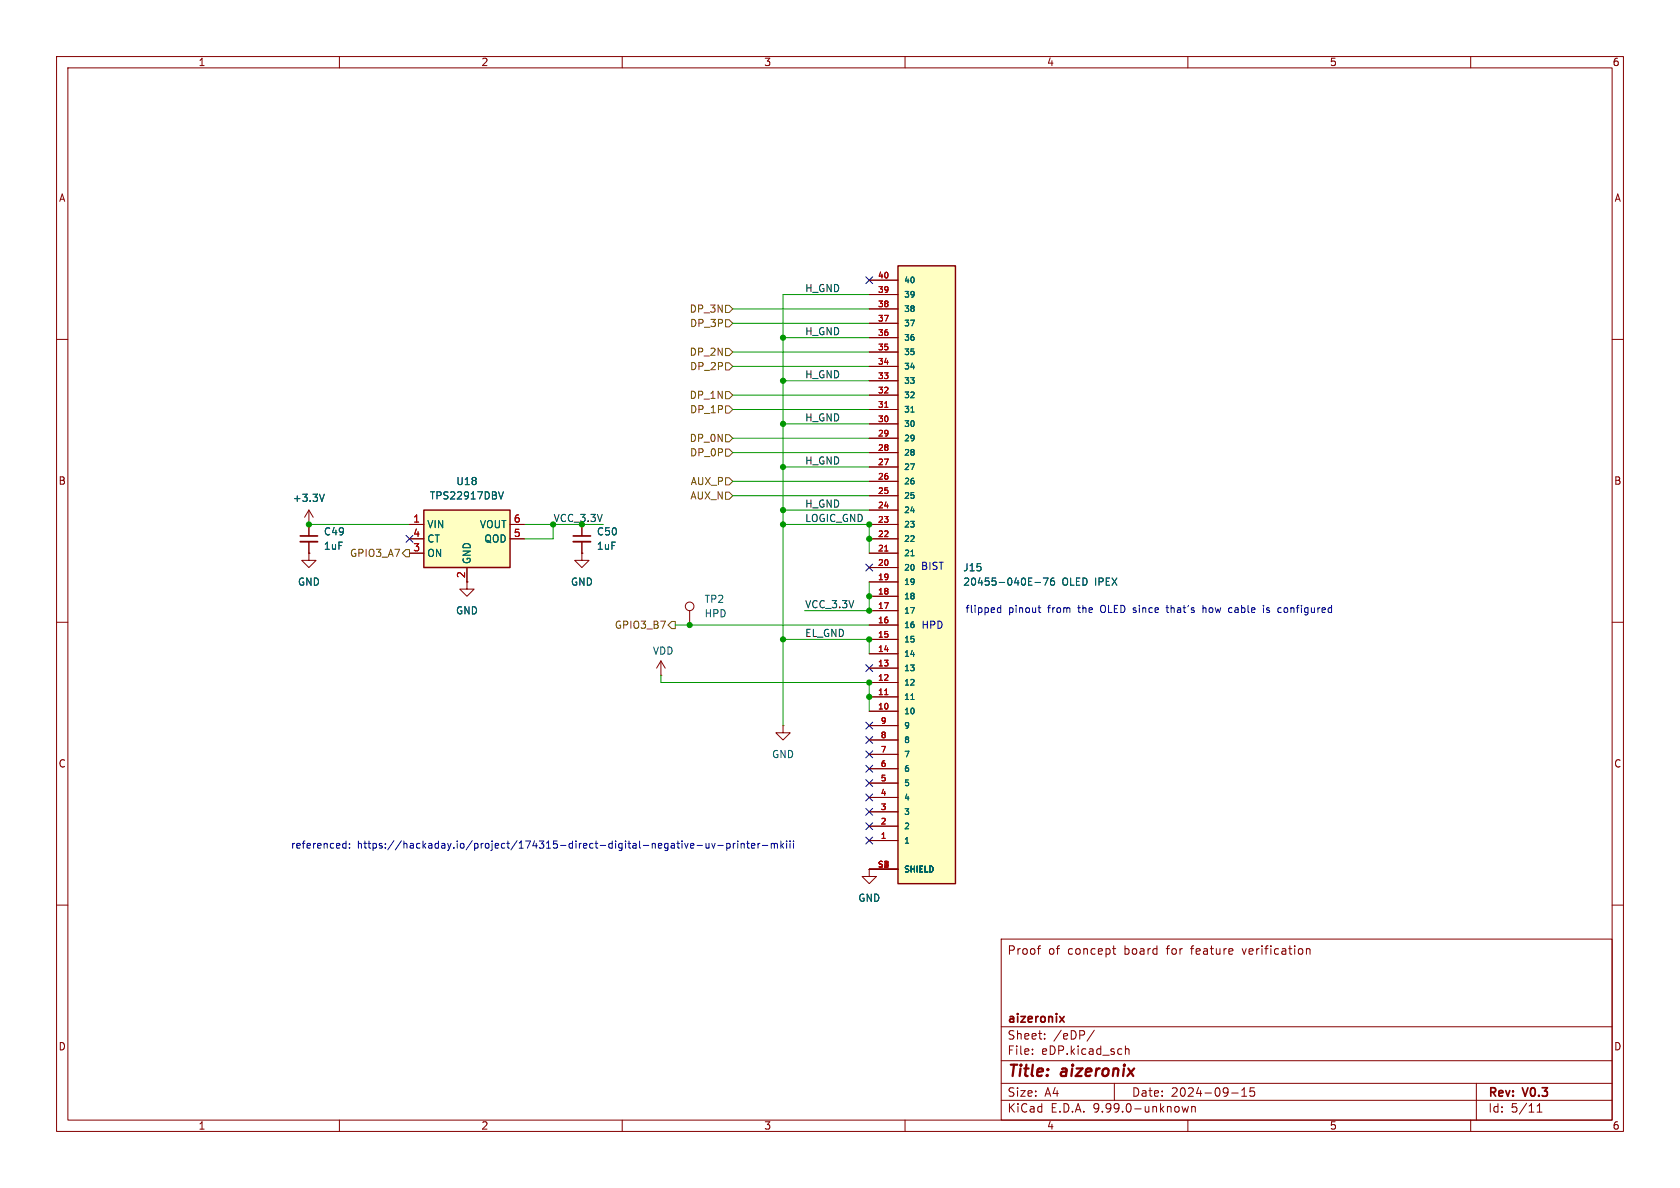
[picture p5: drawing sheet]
<svg xmlns="http://www.w3.org/2000/svg" width="297mm" height="210mm" viewBox="0 0 297 210" stroke-linecap="round" stroke-linejoin="round" font-family="sans-serif">
<g fill="none" stroke="#840000" stroke-width=".18">
<path d="M10 10h277v190h-277zM12 12h273v186h-273zM60 10v2M110 10v2M160 10v2M210 10v2M260 10v2M10 60h2M285 60h2M10 110h2M285 110h2M138.4 128.3v1.2h1.3l-1.3 1.3-1.2-1.3h1.2"/>
<path d="M138.4 128.3h.1M10 160h2M177 166h108v32h-108zM183.4 167.7h.6M184 167.2l-.3 .1M196.7 167.7h.5M196.9 167.2v1.3l.3 .2M231 167.8l.2-.1 .3 .1 .1 .9M231 167.7v1M285 160h2M60 198v2M110 198v2"/>
<path d="M160 198v2M177 194.5h108M177 191.5h108M177 187.5h108M177 181.5h108M182.5 186.3v.1M182.5 185.5v.1M184.7 183.6v.1M184.7 182.8v.1M193.5 182.1l-1.3 2M197 191.5v3M199 184.9v1.5"/>
<path d="M199 185.5l.2-.1 .3 .1 .1 .9M209 195.6l.2 1 .3-.7 .3 .7 .3-1M210 198v2M210.7 195.6v1M210.7 195.7l.2-.1 .3 .1 .1 .9M217.7 193.2h1.2M219.5 193.8h.9M219.5 192.7l.5-.4v1.5M221.7 192.3h-.7v.7l.2-.1h.5l.1 .3-.1 .5-.2 .1-.5-.1M260 198v2M261 191.5v6.5M271.7 196.6h.9"/>
<path d="M271.7 195.5l.5-.4v1.5"/>
</g>
<path d="M187.3 179.7l.8 1M188.1 179.7l-.8 1" fill="none" stroke="#840000" stroke-width=".3"/>
<path d="M74.9 90.2h15.3v10.1h-15.3z" fill="#ffffc2"/>
<path d="M74.9 90.2h15.3v10.1h-15.3z" fill="none" stroke="#840000" stroke-width=".25"/>
<g fill="none" stroke="#840000" stroke-width=".18">
<path d="M54.6 92.7h.1M54.6 97.8v1.3h1.3l-1.3 1.2-1.3-1.2h1.3M54.6 97.8h.1M54.6 90.2l-.8 1.2M54.6 90.2l.8 1.2M54.6 90.2v4.5M54.6 95.8v2M72.4 92.7h2.5M72.4 95.3h2.5M72.4 97.8h2.5M90.2 92.7h2.5M90.2 95.3h2.5"/>
<path d="M102.9 97.8v1.3h1.2l-1.2 1.2-1.3-1.2h1.3M102.9 97.8h.1M102.9 92.7v2M102.9 95.8v2M82.5 100.3v3.8h1.3l-1.3 1.3-1.2-1.3h1.2M116.8 119.4h.1M116.8 116.8l-.7 1.3M116.8 116.8l.8 1.3M116.8 116.8v2.6M153.7 153.7v1.2h1.2l-1.2 1.3-1.3-1.3h1.3M153.7 153.7h.1"/>
</g>
<path d="M57.3 87.4l-.4 1.2M88.1 86.9l.5 1.3 .4-1.3" fill="none" stroke="#006464" stroke-width=".18"/>
<path d="M53.1 94.7h3M101.3 94.7h3.1" fill="none" stroke="#840000" stroke-width=".3"/>
<path d="M53.1 95.8h3M101.3 95.8h3.1" fill="none" stroke="#840000" stroke-width=".33"/>
<path d="M158.7 47h10.2v109.2h-10.2z" fill="#ffffc2"/>
<path d="M158.7 47h10.2v109.2h-10.2z" fill="none" stroke="#840000" stroke-width=".25"/>
<g fill="none" stroke="#840000" stroke-width=".18">
<path d="M153.7 49.5h5M153.7 52.1h5M153.7 54.6h5M153.7 57.2h5M153.7 59.7h5M153.7 62.2h5M153.7 64.8h5M153.7 67.3h5M153.7 69.9h5M153.7 72.4h5M153.7 74.9h5M153.7 77.5h5"/>
<path d="M54.6 97.8h.1M54.6 92.7h.1M54.6 92.7v2M54.6 95.8v2M72.4 92.7h2.5M72.4 95.3h2.5M72.4 97.8h2.5M90.2 92.7h2.5M90.2 95.3h2.5M102.9 97.8h.1M102.9 92.7v2M102.9 95.8v2"/>
<path d="M153.7 80h5M153.7 82.6h5M153.7 85.1h5M153.7 87.6h5M153.7 90.2h5M153.7 92.7h5M153.7 95.3h5M153.7 97.8h5M82.5 100.3v2.6M121.9 108v2.5M153.7 100.3h5M153.7 102.9h5"/>
<path d="M153.7 105.4h5M153.7 108h5M153.7 110.5h5M153.7 113h5M153.7 115.6h5M153.7 118.1h5M153.7 120.7h5M153.7 123.2h5M153.7 125.7h5M153.7 128.3h5M153.7 130.8h5M153.7 133.4h5"/>
<path d="M153.7 135.9h5M153.7 138.4h5M153.7 153.7h.1M153.7 141h5M153.7 143.5h5M153.7 146.1h5M153.7 148.6h5M153.7 153.7h5"/>
<circle cx="121.9" cy="107.2" r=".76"/>
</g>
<path d="M161 72.9h.6M57.3 87.4l-.4 1.2M88.1 86.9l.5 1.3 .4-1.3M161 98.3h.6M183 103h1M184.4 102.2h.9l-.6 1.2M186.3 102.2h-.3a.86 .86 0 0 0 0 1.2l.4-.1v-.4l-.2-.2h-.2l-.3 .2M161 123.7h.6" fill="none" stroke="#006464" stroke-width=".18"/>
<path d="M156.4 72h.6M156.4 97.4h.6M156.4 122.8h.6" fill="none" stroke="#a90000" stroke-width=".18"/>
<path d="M128.3 54h.6l.6 .6-.6 .6h-.6zM128.3 56.5h.6l.6 .7-.6 .6h-.6zM128.3 76.8h.6l.6 .7-.6 .6h-.6zM128.3 79.4h.6l.6 .6-.6 .6h-.6zM128.3 69.2h.6l.6 .7-.6 .6h-.6zM128.3 64.1h.6l.6 .7-.6 .6h-.6zM128.3 71.8h.6l.6 .6-.6 .6h-.6zM128.3 61.6h.6l.6 .6-.6 .7h-.6zM71.8 97.2h.6v1.2h-.6l-.7-.6zM128.3 87h.6l.6 .6-.6 .7h-.6zM128.3 84.5h.6l.6 .6-.6 .6h-.6zM118.7 109.9h.7v1.2h-.7l-.6-.6z" fill="none" stroke="#725600" stroke-width=".18"/>
<g fill="none" stroke="#009600" stroke-width=".18">
<path d="M129.5 54.6h24.2M129.5 57.2h24.2M138.4 59.7h15.3M153.7 52.1h-15.3v76.2M129.5 64.8h24.2M129.5 69.9h24.2M129.5 62.2h24.2M129.5 77.5h24.2M129.5 72.4h24.2M138.4 67.3h15.3M138.4 74.9h15.3M54.6 92.7h17.8"/>
<path d="M92.7 92.7h14M97.8 92.7v2.6h-5.1M129.5 85.1h24.2M129.5 87.6h24.2M129.5 80h24.2M138.4 92.7h15.3v5.1M138.4 90.2h15.3M138.4 82.6h15.3M116.8 119.4v1.3h36.9v5M119.4 110.5h34.3M138.4 113h15.3v2.6M153.7 102.9v5.1h-11.5"/>
</g>
<g fill="none" stroke="#000084" stroke-width=".18">
<path d="M153.1 48.9l1.2 1.2M154.3 48.9l-1.2 1.2M71.8 94.6l1.2 1.3M73 94.6l-1.2 1.3M153.1 99.7l1.2 1.2M154.3 99.7l-1.2 1.2M153.1 117.5l1.2 1.2M154.3 117.5l-1.2 1.2M153.1 137.8l1.2 1.2M153.1 132.7l1.2 1.3M153.1 127.7l1.2 1.2M153.1 135.3l1.2 1.2"/>
<path d="M153.1 130.2l1.2 1.2M154.3 137.8l-1.2 1.2M154.3 132.7l-1.2 1.3M154.3 127.7l-1.2 1.2M154.3 135.3l-1.2 1.2M154.3 130.2l-1.2 1.2M153.1 145.4l1.2 1.3M153.1 148l1.2 1.2M153.1 142.9l1.2 1.2M153.1 140.4l1.2 1.2M154.3 145.4l-1.2 1.3M154.3 148l-1.2 1.2"/>
<path d="M154.3 142.9l-1.2 1.2M154.3 140.4l-1.2 1.2"/>
</g>
<g fill="none" stroke="#0000c2" stroke-width=".18">
<path d="M176.3 108l.3 .3 .3-.1M176.9 107v1.3M176.9 107.5l-.3-.1-.3 .3M183.5 107.4h.5M183.7 107v1.1l.3 .2M206.1 107.4h.5M206.3 107v1.1l.3 .2M212.7 107.6l.3-.2 .2 .2M212.7 107v1.3M217.4 107.4l.4 .1M217.8 108.2l-.4 .1M223.4 107v.1"/>
<path d="M223.4 107.4v.9M223.9 108.2h.5M224.4 107.5l-.3-.1-.2 .2 .1 .2 .4 .1M227.1 107.6v.6M60.7 149.9h.5M60.7 149.1h.5M61.2 148.7v1.2M61.8 149.8v.1M61.8 149.1v.2M120.6 148.7v.1M120.6 149.1v.8M121 149.1l.4 .8 .3-.8"/>
<path d="M122.1 149.5l.6-.1-.1-.3h-.3l-.2 .2v.6h.5M123.2 149.5h1M124.8 149.1l.1 .8h.3l.1-.1M125.3 149.1v.8M125.8 149.1l.3 .8 .3-.8M126.9 149.5h1M128.5 149.1h.4l.2 .2-.1 .6h-.5M128.5 149.1v1.3M129.6 149.1v.8M130 149.1l-.4 .2M130.4 148.7v.1M130.4 149.1v.8"/>
<path d="M131 149.2l.2-.1h.3l.1 .8M131 149.1v.8M132 149.1h.5M132.2 148.7v1.1l.3 .1M132.8 149.5l.6-.1v-.3h-.4l-.2 .2 .1 .6h.5M134 149.1v.8M134.4 149.1l-.4 .2M134.8 149.5h.9M136.3 149.2l.4-.1 .2 .2M136.3 149.1v.8M136.9 149.3l.2-.2h.3v.8M136.9 149.3v.6"/>
<path d="M138 148.7v1.2M138.2 149.5l.3 .4M138.5 149.1l-.5 .5M139.1 148.7v.1M139.1 149.1v.8M139.7 148.7v.1M139.7 149.1v.8M140.3 148.7v.1M140.3 149.1v.8"/>
</g>
<g fill="#009600" stroke="#009600" stroke-width=".18">
<circle cx="153.7" cy="108" r=".46"/>
<circle cx="138.4" cy="90.2" r=".46"/>
<circle cx="138.4" cy="92.7" r=".46"/>
<circle cx="138.4" cy="113" r=".46"/>
<circle cx="153.7" cy="95.3" r=".46"/>
<circle cx="153.7" cy="105.4" r=".46"/>
<circle cx="138.4" cy="82.6" r=".46"/>
<circle cx="138.4" cy="74.9" r=".46"/>
<circle cx="54.6" cy="92.7" r=".46"/>
<circle cx="121.9" cy="110.5" r=".46"/>
<circle cx="138.4" cy="59.7" r=".46"/>
<circle cx="138.4" cy="67.3" r=".46"/>
<circle cx="153.7" cy="120.7" r=".46"/>
<circle cx="153.7" cy="113" r=".46"/>
<circle cx="153.7" cy="123.2" r=".46"/>
<circle cx="153.7" cy="92.7" r=".46"/>
</g>
<g font-size="2.8" fill="#840000">
<text x="178" y="190.9">Title:</text>
<text x="187.7" y="190.9">aizeronix</text>
</g>
<g font-size="2.1" fill="#840000">
<text x="178" y="169">Proof</text>
<text x="185.3" y="169">of</text>
<text x="188.8" y="169">concept</text>
<text x="198.9" y="169">board</text>
<text x="206.6" y="169">for</text>
<text x="211" y="169">feature</text>
<text x="220.2" y="169">verification</text>
<text x="178" y="184">Sheet:</text>
<text x="178" y="181.2">aizeronix</text>
<text x="186.2" y="184">/eDP/</text>
<text x="178" y="186.7">File:</text>
<text x="184.1" y="186.7">eDP.kicad_sch</text>
<text x="178" y="196.9">KiCad</text>
<text x="178" y="194.1">Size:</text>
<text x="184.7" y="194.1">A4</text>
<text x="185.7" y="196.9">E.D.A.</text>
<text x="193.3" y="196.9">9.99.0-unknown</text>
<text x="200" y="194.1">Date:</text>
<text x="207" y="194.1">2024-09-15</text>
<text x="263" y="194.3">Rev:</text>
<text x="263" y="196.9">Id:</text>
<text x="267.1" y="196.9">5/11</text>
<text x="269.4" y="194.3">V0.3</text>
</g>
<g font-size="1.8" fill="#840000">
<text x="35" y="11.9">1</text>
<text x="85" y="11.9">2</text>
<text x="135" y="11.9">3</text>
<text x="185" y="11.9">4</text>
<text x="235" y="11.9">5</text>
<text x="285" y="11.9">6</text>
<text x="10.3" y="35.9">A</text>
<text x="285.3" y="35.9">A</text>
<text x="10.3" y="85.9">B</text>
<text x="285.3" y="85.9">B</text>
<text x="82.3" y="102.3" transform="rotate(-90 82.3 102.3)">2</text>
<text x="10.3" y="135.9">C</text>
<text x="285.3" y="135.9">C</text>
<text x="10.3" y="185.9">D</text>
<text x="285.3" y="185.9">D</text>
<text x="35" y="199.9">1</text>
<text x="85" y="199.9">2</text>
<text x="135" y="199.9">3</text>
<text x="185" y="199.9">4</text>
<text x="235" y="199.9">5</text>
<text x="285" y="199.9">6</text>
</g>
<g font-size="1.8" fill="#0f0f0f">
<text x="142.2" y="51.7">H_GND</text>
<text x="142.2" y="59.3">H_GND</text>
<text x="142.2" y="67">H_GND</text>
<text x="142.2" y="74.6">H_GND</text>
<text x="142.2" y="82.2">H_GND</text>
<text x="142.2" y="89.8">H_GND</text>
<text x="142.2" y="92.4">LOGIC_GND</text>
<text x="142.2" y="107.6">VCC_3.3V</text>
<text x="142.2" y="112.7">EL_GND</text>
</g>
<g font-size="1.8" fill="#725600">
<text x="121.8" y="55.5">DP_3N</text>
<text x="121.9" y="58">DP_3P</text>
<text x="121.8" y="63.1">DP_2N</text>
<text x="121.9" y="65.6">DP_2P</text>
<text x="121.8" y="70.7">DP_1N</text>
<text x="121.9" y="73.3">DP_1P</text>
<text x="121.8" y="78.3">DP_0N</text>
<text x="121.9" y="80.9">DP_0P</text>
<text x="121.9" y="88.5">AUX_N</text>
<text x="122" y="86">AUX_P</text>
<text x="61.8" y="98.7">GPIO3_A7</text>
<text x="108.6" y="111.4">GPIO3_B7</text>
</g>
<g font-size="1.8" fill="#006464">
<text x="51.7" y="88.9">+3.3V</text>
<text x="75.9" y="88.5">TPS22917DBV</text>
<text x="80.6" y="86">U18</text>
<text x="57.2" y="94.8">C49</text>
<text x="75.4" y="93.6">VIN</text>
<text x="84.7" y="93.6">VOUT</text>
<text x="105.4" y="94.8">C50</text>
<text x="57.2" y="97.4">1uF</text>
<text x="75.4" y="96.1">CT</text>
<text x="75.4" y="98.7">ON</text>
<text x="83.4" y="99.8" transform="rotate(-90 83.4 99.8)">GND</text>
<text x="85.5" y="96.1">QOD</text>
<text x="105.4" y="97.4">1uF</text>
<text x="170.2" y="101.2">J15</text>
<text x="52.6" y="103.7">GND</text>
<text x="100.8" y="103.7">GND</text>
<text x="124.5" y="106.8">TP2</text>
<text x="170.2" y="103.7">20455-040E-76</text>
<text x="187.7" y="103.7">OLED IPEX</text>
<text x="80.5" y="108.8">GND</text>
<text x="124.5" y="109.3">HPD</text>
<text x="115.3" y="115.9">VDD</text>
<text x="136.4" y="134.2">GND</text>
<text x="151.6" y="159.6">GND</text>
</g>
<g font-size="1.8" fill="#a90000">
<text x="73" y="92.5">1</text>
<text x="73" y="95">4</text>
<text x="90.7" y="92.5">6</text>
<text x="90.7" y="95">5</text>
<text x="73" y="97.5">3</text>
</g>
<text font-size="1.8" fill="#009600" x="97.8" y="92.4">VCC_3.3V</text>
<g font-size="1.8" fill="#0000c2">
<text x="162.7" y="100.9">BIST</text>
<text x="162.8" y="111.4">HPD</text>
<text x="170.6" y="108.6">flipped</text>
<text x="178.3" y="108.6">pinout</text>
<text x="185.4" y="108.6">from</text>
<text x="190.9" y="108.6">the</text>
<text x="195.1" y="108.6">OLED since</text>
<text x="207.1" y="108.6">that's</text>
<text x="213.7" y="108.6">how</text>
<text x="218.5" y="108.6">cable</text>
<text x="224.8" y="108.6">is</text>
<text x="227.6" y="108.6">configured</text>
<text x="51.3" y="150.2">referenced:</text>
<text x="63.2" y="150.2">https://hackaday.io/project/174315-direct-digital-negative-uv-printer-mkiii</text>
</g>
<g font-size="1.4" fill="#a90000">
<text x="155.1" y="49.3">40</text>
<text x="155.1" y="51.8">39</text>
<text x="155.1" y="54.4">38</text>
<text x="155.1" y="56.9">37</text>
<text x="155.1" y="59.4">36</text>
<text x="155.1" y="62">35</text>
<text x="155.1" y="64.5">34</text>
<text x="155.1" y="67.1">33</text>
<text x="155.1" y="69.6">32</text>
<text x="155.1" y="72.1">31</text>
<text x="155.1" y="74.7">30</text>
<text x="155.1" y="77.2">29</text>
<text x="155.1" y="79.8">28</text>
<text x="155.1" y="82.3">27</text>
<text x="155.1" y="84.8">26</text>
<text x="155.1" y="87.4">25</text>
<text x="155.1" y="89.9">24</text>
<text x="155.1" y="92.5">23</text>
<text x="155.1" y="95">22</text>
<text x="155.1" y="97.5">21</text>
<text x="155.1" y="100.1">20</text>
<text x="155.1" y="102.6">19</text>
<text x="155.1" y="105.2">18</text>
<text x="155.1" y="107.7">17</text>
<text x="155.1" y="110.2">16</text>
<text x="155.1" y="112.8">15</text>
<text x="155.1" y="115.3">14</text>
<text x="155.1" y="117.9">13</text>
<text x="155.1" y="120.4">12</text>
<text x="155.1" y="122.9">11</text>
<text x="155.1" y="125.5">10</text>
<text x="155.6" y="128">9</text>
<text x="155.6" y="130.6">8</text>
<text x="155.6" y="133.1">7</text>
<text x="155.6" y="135.6">6</text>
<text x="155.6" y="138.2">5</text>
<text x="155.6" y="140.7">4</text>
<text x="155.6" y="143.3">3</text>
<text x="155.6" y="145.8">2</text>
<text x="155.6" y="148.3">1</text>
<text x="155.1" y="153.4">S1</text>
<text x="156.1" y="153.4">2</text>
</g>
<g font-size="1.4" fill="#006464">
<text x="159.8" y="50.3">40</text>
<text x="159.8" y="52.8">39</text>
<text x="159.8" y="55.3">38</text>
<text x="159.8" y="57.9">37</text>
<text x="159.8" y="60.4">36</text>
<text x="159.8" y="63">35</text>
<text x="159.8" y="65.5">34</text>
<text x="159.8" y="68">33</text>
<text x="159.8" y="70.6">32</text>
<text x="159.8" y="73.1">31</text>
<text x="159.8" y="75.7">30</text>
<text x="159.8" y="78.2">29</text>
<text x="159.8" y="80.7">28</text>
<text x="159.8" y="83.3">27</text>
<text x="159.8" y="85.8">26</text>
<text x="159.8" y="88.4">25</text>
<text x="159.8" y="90.9">24</text>
<text x="159.8" y="93.4">23</text>
<text x="159.8" y="96">22</text>
<text x="159.8" y="98.5">21</text>
<text x="159.8" y="101.1">20</text>
<text x="159.8" y="103.6">19</text>
<text x="159.8" y="106.1">18</text>
<text x="159.8" y="108.7">17</text>
<text x="159.8" y="111.2">16</text>
<text x="159.8" y="113.8">15</text>
<text x="159.8" y="116.3">14</text>
<text x="159.8" y="118.8">13</text>
<text x="159.8" y="121.4">12</text>
<text x="159.8" y="123.9">11</text>
<text x="159.8" y="126.5">10</text>
<text x="159.8" y="129">9</text>
<text x="159.8" y="131.5">8</text>
<text x="159.8" y="134.1">7</text>
<text x="159.8" y="136.6">6</text>
<text x="159.8" y="139.2">5</text>
<text x="159.8" y="141.7">4</text>
<text x="159.8" y="144.2">3</text>
<text x="159.8" y="146.8">2</text>
<text x="159.8" y="149.3">1</text>
<text x="159.8" y="154.4">SHIELD</text>
</g>
</svg>
